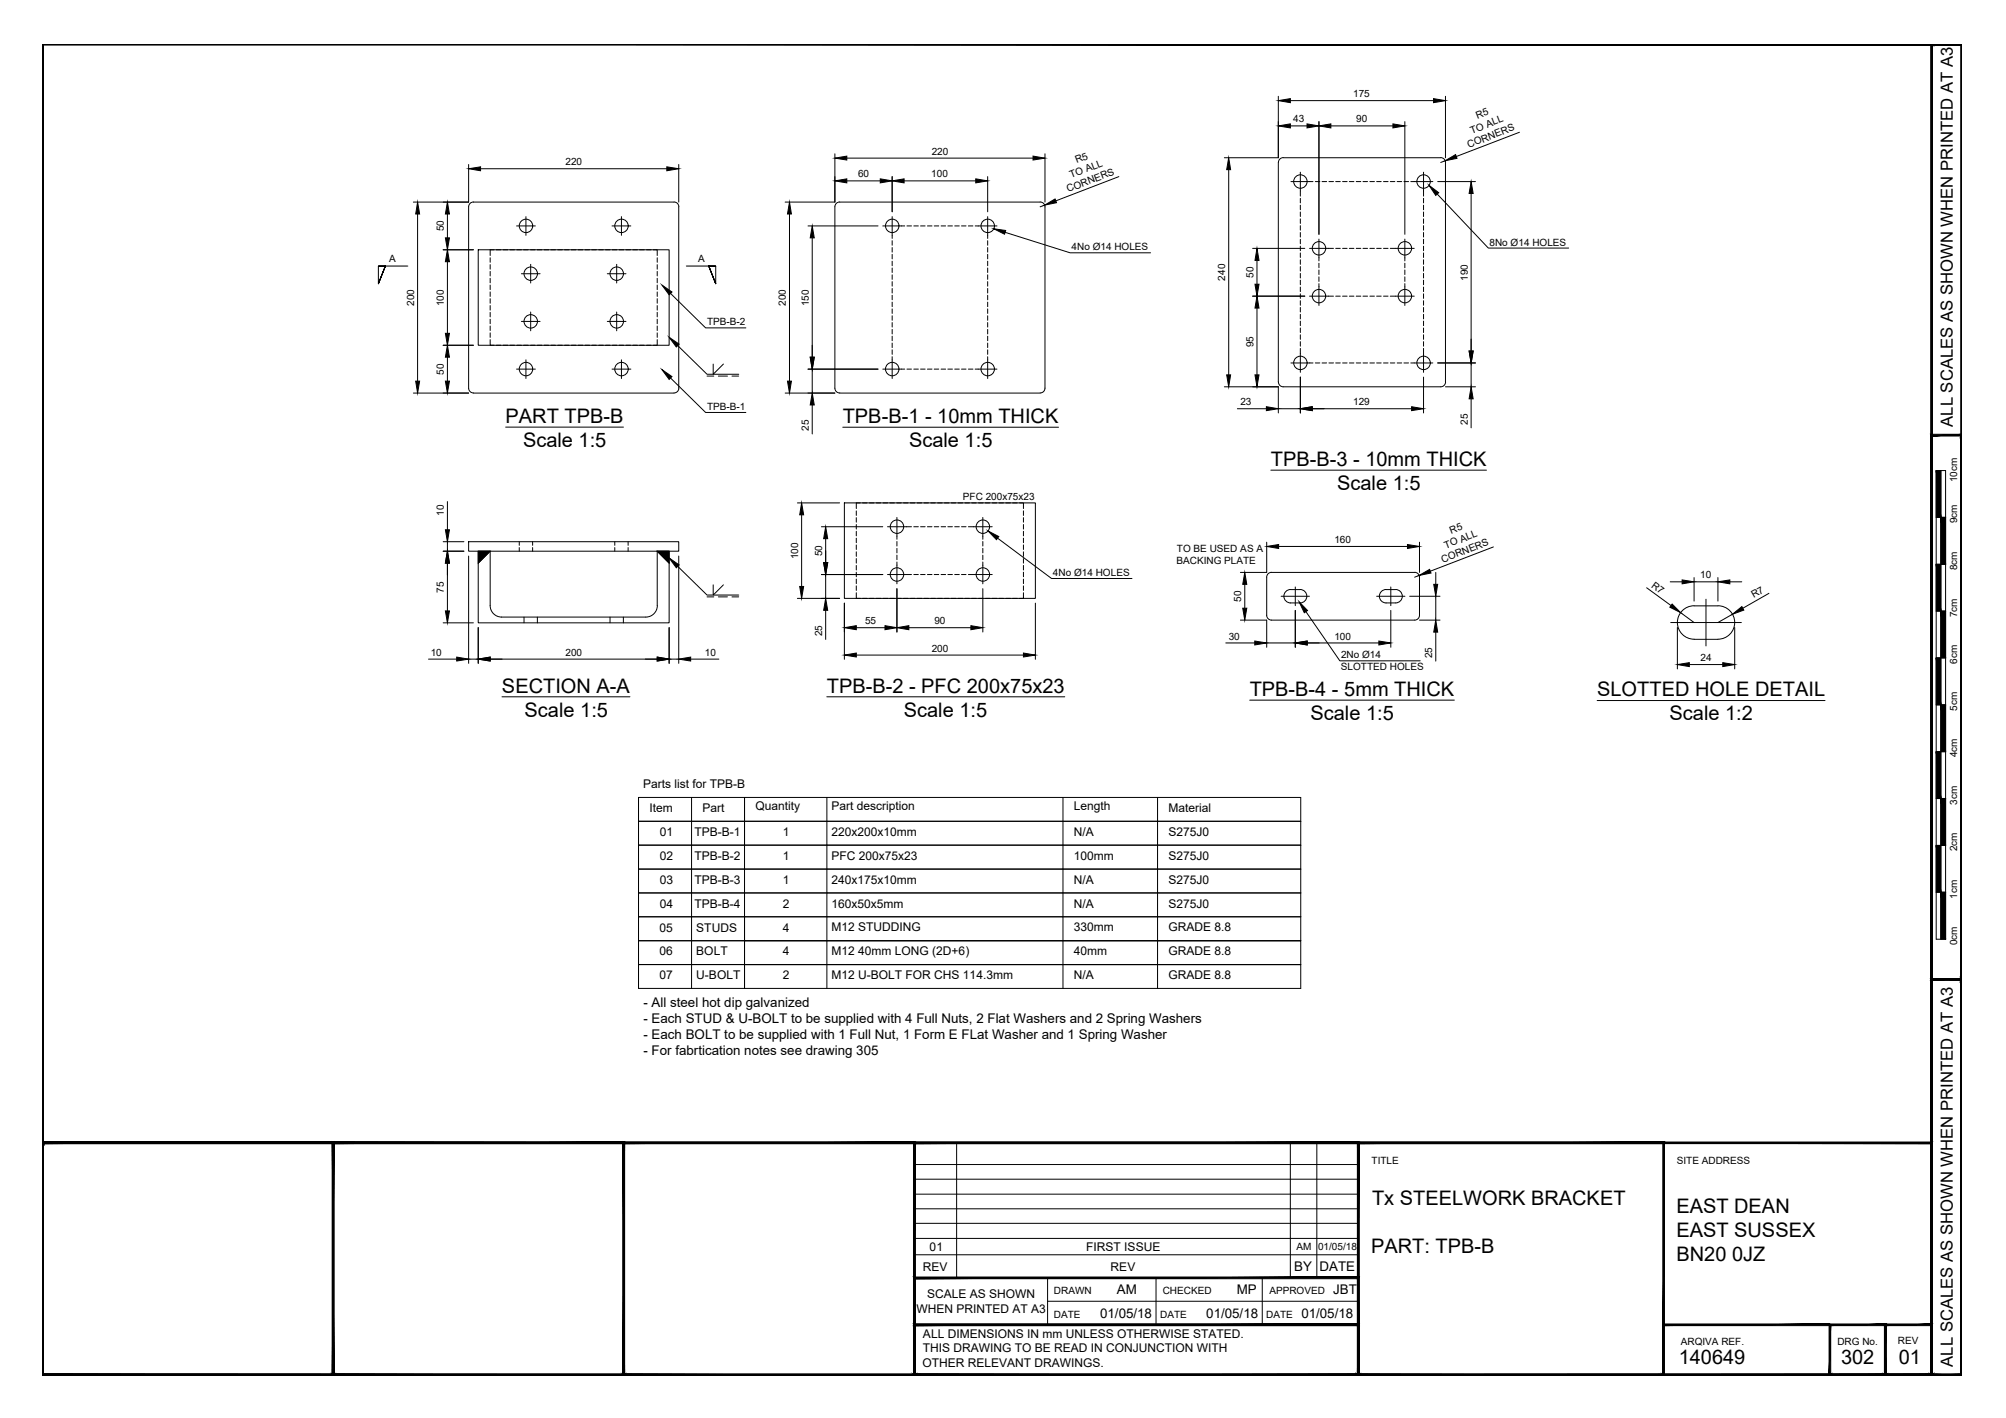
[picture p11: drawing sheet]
<svg xmlns="http://www.w3.org/2000/svg" width="420mm" height="297mm" viewBox="0 0 420 297" stroke-linecap="round" stroke-linejoin="round" font-family="sans-serif">
<!-- layer: PROPOSED OTHER USER 1 -->
<path d="M100.2 115.5h2.5l-2.5 2.5zM137.7 115.5h2.5v2.5z" fill="#000" stroke="#000" stroke-width=".21"/>
<g fill="none" stroke="#000" stroke-width=".21">
<path d="M267.7 34v46M267.8 34a.97 .97 0 0 1 1-1h33a1.01 1.01 0 0 1 1 1v46a.97 .97 0 0 1-1 1h-33a1.01 1.01 0 0 1-1-1M98.5 42.6l.7-.3h42a.97 .97 0 0 1 1 1v38a1.04 1.04 0 0 1-1 1h-42a1.01 1.01 0 0 1-1-1v-38zM100.2 52.3h40v20h-40zM175.9 42.3h42M175.9 42.3a1.01 1.01 0 0 0-1 1v38a1.01 1.01 0 0 0 1 1M217.9 42.3a1.01 1.01 0 0 1 1 1v38a1.01 1.01 0 0 1-1 1M175.9 82.3h42M98.2 113.5h44v2h-44zM102.7 115.5l-2.5 2.5M137.7 115.5h2.5v15h-40v-15h2.5v11.4a2.4 2.4 0 0 0 2.4 2.4M137.7 115.5v11.4a2.4 2.4 0 0 1-2.4 2.4h-30.2"/>
<path d="M137.7 115.5l2.5 2.5M176.9 105.3h40v20h-40zM265.6 120.2l.7-.3h30a1.01 1.01 0 0 1 1 1v8a1.01 1.01 0 0 1-1 1h-30a1.01 1.01 0 0 1-1-1v-8zM270.3 123.5h2M270.3 123.5a1.41 1.41 0 0 0-1.4 1.4 1.41 1.41 0 0 0 1.4 1.4h2a1.41 1.41 0 0 0 1.4-1.4 1.41 1.41 0 0 0-1.4-1.4M290.3 123.5h2M290.3 123.5a1.41 1.41 0 0 0-1.4 1.4 1.41 1.41 0 0 0 1.4 1.4h2a1.41 1.41 0 0 0 1.4-1.4 1.41 1.41 0 0 0-1.4-1.4M354.8 126.9h5M354.8 133.9h5M354.8 126.9a3.5 3.5 0 0 0-3.5 3.5 3.5 3.5 0 0 0 3.5 3.5M359.8 126.9a3.5 3.5 0 0 1 3.5 3.5 3.5 3.5 0 0 1-3.5 3.5"/>
<circle cx="272.4" cy="38" r="1.41"/>
<circle cx="298.2" cy="38" r="1.41"/>
<circle cx="110.2" cy="47.3" r="1.41"/>
<circle cx="111.2" cy="57.3" r="1.41"/>
<circle cx="129.2" cy="57.3" r="1.41"/>
<circle cx="130.2" cy="47.3" r="1.41"/>
<circle cx="186.9" cy="47.3" r="1.41"/>
<circle cx="206.9" cy="47.3" r="1.41"/>
<circle cx="276.3" cy="52" r="1.41"/>
<circle cx="294.3" cy="52" r="1.41"/>
<circle cx="110.2" cy="77.3" r="1.41"/>
<circle cx="111.2" cy="67.3" r="1.41"/>
<circle cx="129.2" cy="67.3" r="1.41"/>
<circle cx="130.2" cy="77.3" r="1.41"/>
<circle cx="186.9" cy="77.3" r="1.41"/>
<circle cx="206.9" cy="77.3" r="1.41"/>
<circle cx="272.4" cy="76" r="1.41"/>
<circle cx="276.3" cy="62" r="1.41"/>
<circle cx="294.3" cy="62" r="1.41"/>
<circle cx="298.2" cy="76" r="1.41"/>
<circle cx="187.9" cy="110.3" r="1.41"/>
<circle cx="205.9" cy="110.3" r="1.41"/>
<circle cx="187.9" cy="120.3" r="1.41"/>
<circle cx="205.9" cy="120.3" r="1.41"/>
</g>
<!-- layer: PROPOSED OTHER USER 1 - HIDDEN -->
<g fill="none" stroke="#000" stroke-width=".21">
<path d="M274.3 38h.7M275.5 38h.9M276.9 38h1M278.3 38h1M279.8 38h.9M281.2 38h1M282.6 38h1M284.1 38h.9M285.5 38h.9M286.9 38h1M288.3 38h1M289.8 38h.9"/>
<path d="M291.2 38h.9M292.6 38h1M294.1 38h.9M295.5 38h.7M102.7 54v.9M102.7 55.4v1M102.7 56.9v.9M102.7 58.3v.9M102.7 59.7v1M103.5 52.3h-.8v1.2M104 52.3h.9M105.4 52.3h.9"/>
<path d="M106.8 52.3h1M108.3 52.3h.9M109.7 52.3h.9M111.1 52.3h1M112.5 52.3h1M114 52.3h.9M115.4 52.3h.9M116.8 52.3h1M118.2 52.3h1M119.7 52.3h.9M121.1 52.3h1M122.5 52.3h1"/>
<path d="M124 52.3h.9M125.4 52.3h1M126.8 52.3h1M128.3 52.3h.9M129.7 52.3h.9M131.1 52.3h1M132.6 52.3h.9M134 52.3h.9M135.4 52.3h1M136.8 52.3h.9v1.2M137.7 54v.9M137.7 55.4v1"/>
<path d="M137.7 56.9v.9M137.7 58.3v.9M137.7 59.7v1M186.9 49.3v.7M186.9 50.4v1M186.9 51.9v.9M186.9 53.3v.9M186.9 54.7v1M186.9 56.1v1M186.9 57.6v.9M186.9 59v.9M188.8 47.3h.7"/>
<path d="M190 47.3h.9M191.4 47.3h.9M192.8 47.3h1M194.3 47.3h.9M195.7 47.3h.9M197.1 47.3h1M198.5 47.3h1M200 47.3h.9M201.4 47.3h.9M202.8 47.3h1M204.2 47.3h.7M206.9 49.3v.7"/>
<path d="M206.9 50.4v1M206.9 51.9v.9M206.9 53.3v.9M206.9 54.7v1M206.9 56.1v1M206.9 57.6v.9M206.9 59v.9M272.4 40v1.1M272.4 41.6v.9M272.4 43v.9M272.4 44.4v1M272.4 45.8v1"/>
<path d="M272.4 47.3v.9M272.4 48.7v1M272.4 50.1v1M272.4 51.6v.9M272.4 53v.9M272.4 54.4v1M272.4 55.8v1M272.4 57.3v.9M272.4 58.7v.9M276.3 54v.7M276.3 55.1v1M276.3 56.6v.9"/>
<path d="M276.3 58v.9M276.3 59.4v.7M278.2 52h1.1M279.8 52h.9M281.2 52h1M282.6 52h1M284.1 52h.9M285.5 52h.9M286.9 52h1M288.3 52h1M289.8 52h.9M291.2 52h1.1"/>
<path d="M294.2 54v.7M294.2 55.1v1M294.2 56.6v.9M294.2 58v.9M294.2 59.4v.7M298.2 40v1.1M298.2 41.6v.9M298.2 43v.9M298.2 44.4v1M298.2 45.8v1M298.2 47.3v.9M298.2 48.7v1"/>
<path d="M298.2 50.1v1M298.2 51.6v.9M298.2 53v.9M298.2 54.4v1M298.2 55.8v1M298.2 57.3v.9M298.2 58.7v.9M102.7 71.1v1.2h.8M102.7 61.2v.9M102.7 62.6v.9M102.7 64v1M102.7 65.4v1"/>
<path d="M102.7 66.9v.9M102.7 68.3v.9M102.7 69.7v1M104 72.3h.9M105.4 72.3h.9M106.8 72.3h1M108.3 72.3h.9M109.7 72.3h.9M111.1 72.3h1M112.5 72.3h1M114 72.3h.9M115.4 72.3h.9"/>
<path d="M116.8 72.3h1M118.2 72.3h1M119.7 72.3h.9M121.1 72.3h1M122.5 72.3h1M124 72.3h.9M125.4 72.3h1M126.8 72.3h1M128.3 72.3h.9M129.7 72.3h.9M131.1 72.3h1M132.6 72.3h.9"/>
<path d="M134 72.3h.9M135.4 72.3h1M137.7 71.1v1.2h-.9M137.7 61.2v.9M137.7 62.6v.9M137.7 64v1M137.7 65.4v1M137.7 66.9v.9M137.7 68.3v.9M137.7 69.7v1M186.9 60.4v1M186.9 61.8v1"/>
<path d="M186.9 63.3v.9M186.9 64.7v1M186.9 66.1v1M186.9 67.6v.9M186.9 69v1M186.9 70.4v1M186.9 71.9v.9M186.9 73.3v.9M186.9 74.7v.7M188.8 77.3h.7M190 77.3h.9M191.4 77.3h.9"/>
<path d="M192.8 77.3h1M194.3 77.3h.9M195.7 77.3h.9M197.1 77.3h1M198.5 77.3h1M200 77.3h.9M201.4 77.3h.9M202.8 77.3h1M204.2 77.3h.7M206.9 60.4v1M206.9 61.8v1M206.9 63.3v.9"/>
<path d="M206.9 64.7v1M206.9 66.1v1M206.9 67.6v.9M206.9 69v1M206.9 70.4v1M206.9 71.9v.9M206.9 73.3v.9M206.9 74.7v.7M272.4 60.1v1M272.4 61.6v.9M272.4 63v.9M272.4 64.4v1"/>
<path d="M272.4 65.8v1M272.4 67.3v.9M272.4 68.7v1M272.4 70.1v1M272.4 71.6v.9M272.4 73v1.1M274.3 76h.7M275.5 76h.9M276.9 76h1M278.2 62h1.1M278.3 76h1M279.8 76h.9"/>
<path d="M279.8 62h.9M281.2 76h1M281.2 62h1M282.6 76h1M282.6 62h1M284.1 76h.9M284.1 62h.9M285.5 76h.9M285.5 62h.9M286.9 76h1M286.9 62h1M288.3 76h1"/>
<path d="M288.3 62h1M289.8 76h.9M289.8 62h.9M291.2 76h.9M291.2 62h1.1M292.6 76h1M294.1 76h.9M295.5 76h.7M298.2 60.1v1M298.2 61.6v.9M298.2 63v.9M298.2 64.4v1"/>
<path d="M298.2 65.8v1M298.2 67.3v.9M298.2 68.7v1M298.2 70.1v1M298.2 71.6v.9M298.2 73v1.1M108.8 113.5v.7M108.8 114.7v.8M111.6 113.5v.7M111.6 114.7v.8M128.8 113.5v.7M128.8 114.7v.8"/>
<path d="M131.6 113.5v.7M131.6 114.7v.8M179.4 107v1M179.4 108.4v1M179.4 109.9v.9M179.4 111.3v.9M179.4 112.7v1M179.4 114.2v.9M179.4 115.6v.9M179.4 117v1M179.4 118.4v1M179.4 119.9v.9"/>
<path d="M180.2 105.3h-.8v1.2M180.7 105.3h.9M182.1 105.3h1M183.5 105.3h1M185 105.3h.9M186.4 105.3h.9M187.8 105.3h1M187.9 112.3v.7M187.9 113.4v1M187.9 114.9v.9M187.9 116.3v.9M187.9 117.7v.7"/>
<path d="M189.2 105.3h1M189.8 110.3h1.1M190.7 105.3h.9M191.4 110.3h.9M192.1 105.3h.9M192.8 110.3h1M193.5 105.3h1M194.3 110.3h.9M195 105.3h.9M195.7 110.3h.9M196.4 105.3h.9M197.1 110.3h1"/>
<path d="M197.8 105.3h1M198.5 110.3h1M199.2 105.3h1M200 110.3h.9M200.7 105.3h.9M201.4 110.3h.9M202.1 105.3h1M202.8 110.3h1.1M203.5 105.3h1M205 105.3h.9M205.9 112.3v.7M205.9 113.4v1"/>
<path d="M205.9 114.9v.9M205.9 116.3v.9M205.9 117.7v.7M206.4 105.3h.9M207.8 105.3h1M209.2 105.3h1M210.7 105.3h.9M212.1 105.3h.9M213.5 105.3h.9v1.2M214.4 107v1M214.4 108.4v1M214.4 109.9v.9"/>
<path d="M214.4 111.3v.9M214.4 112.7v1M214.4 114.2v.9M214.4 115.6v.9M214.4 117v1M214.4 118.4v1M214.4 119.9v.9M109.8 129.3v1.2M112.6 129.3v1.2M127.8 129.3v1.2M130.6 129.3v1.2M179.4 124.2v1.1h.8"/>
<path d="M179.4 121.3v1M179.4 122.7v1M180.7 125.3h.9M182.1 125.3h1M183.5 125.3h1M185 125.3h.9M186.4 125.3h.9M187.8 125.3h1M189.2 125.3h1M189.8 120.4h1.1M190.7 125.3h.9M191.4 120.4h.9"/>
<path d="M192.1 125.3h.9M192.8 120.4h1M193.5 125.3h1M194.3 120.4h.9M195 125.3h.9M195.7 120.4h.9M196.4 125.3h.9M197.1 120.4h1M197.8 125.3h1M198.5 120.4h1M199.2 125.3h1M200 120.4h.9"/>
<path d="M200.7 125.3h.9M201.4 120.4h.9M202.1 125.3h1M202.8 120.4h1.1M203.5 125.3h1M205 125.3h.9M206.4 125.3h.9M207.8 125.3h1M209.2 125.3h1M210.7 125.3h.9M212.1 125.3h.9M214.4 124.2v1.1h-.9"/>
<path d="M214.4 121.3v1M214.4 122.7v1"/>
</g>
<!-- layer: TEXT AND DIMENSIONS -->
<g fill="none" stroke="#000" stroke-width=".21">
<path d="M98.2 34.5v7.8h-11.6M100.7 35.3h39M142.2 34.5v7.8M174.9 32.2v10.1h-10.4M177.4 33.1h39M177.4 37.9h7M186.9 37v7.4M189.4 37.9h15M206.9 37v7.4M218.9 32.2v10.1M234.3 37l-13.2 5.1M257.4 35.5v43"/>
<path d="M267.7 20.2v12.8h-11.3M270.3 26.4h3.5M270.3 21.1h30M270.4 38h3.9M272.4 36.1v3.9M276.3 25.5v23.6M278.8 26.4h12.9M294.2 25.5v23.6M296.2 38h3.9M298.2 36.1v3.9M301.1 38h7.9M302.7 33.7l-.9 .3"/>
<path d="M302.8 20.2v12.8M318.2 27.7l-13.2 5.1M79.3 55.7h1.4l-1.4 3.7 1.4-3.7-1.4 3.7v-3.7h6.1M87.5 44.8v35M92.8 52.3h6.4M93.7 44.8v5M93.7 54.8v15M108.2 47.3h3.9M109.2 57.3h3.9M110.2 45.4v3.9M111.2 55.4v3.9M127.2 57.3h3.9"/>
<path d="M128.2 47.3h3.9M129.2 55.4v3.9M130.2 45.4v3.9M143.7 55.7h6.2v3.7l-1.5-3.7 1.5 3.7-1.5-3.7h1.5M165.4 44.8v35M169.2 47.3h14.7M170.1 49.8v25M184.9 47.3h3.9M186.9 45.4v3.9M204.9 47.3h3.9M206.9 45.4v3.9M210.5 48.7l13.6 4.3h16.9"/>
<path d="M218.8 43l-.9 .3M262.4 52h10.9M263.3 54.5v5M274.3 52h3.9M276.3 50.1v3.9M292.3 52h3.9M294.2 50.1v3.9M301 40.6l10.7 11.4h16.9M308.1 40.5v33M92.8 72.3h6.4M93.7 74.8v5M108.2 77.3h3.9"/>
<path d="M109.2 67.3h3.9M110.2 75.4v3.9M111.2 65.4v3.9M127.2 67.3h3.9M128.2 77.3h3.9M129.2 65.4v3.9M130.2 75.4v3.9M140.4 61.5l7.4 7.2h8.4M140.4 79.2l7.4 7.2h8.4M142 72.4l6.1 6h6.6M148.1 78.8h1.4M149.4 76.3v2.1l2.1-2.1"/>
<path d="M150.5 78.8h1.9M153.3 78.8h1.4M169.2 77.3h14.7M170.1 77.3v5M184.9 77.3h3.9M186.9 75.4v3.9M204.9 77.3h3.9M206.9 75.4v3.9M262.4 62h10.9M263.3 64.5v14M270.4 76h3.9M272.4 74.1v3.9"/>
<path d="M272.4 79v7.5M274.3 62h3.9M276.3 60.1v3.9M292.3 62h3.9M294.2 60.1v3.9M296.2 76h3.9M298.2 74.1v3.9M298.2 79v7.5M301.1 76h7.9M308.1 76v5M86.6 82.3h11.6M105.9 89.5h24.7"/>
<path d="M164.5 82.3h10.4M170.1 84.8v6.1M176.5 89.5h45.2M256.4 81h11.3v5.5M259.2 85.6h6M266.2 98.5h45.1M267.7 85.6h4.7M274.9 85.6h20.8M302.8 81h6.2M308.1 83.5v6.1M92.8 115.5h4.4M92.8 113.5h4.4"/>
<path d="M93.7 105.1v5.9M93.7 113.5v2M93.7 118v10M98.2 116.5v22.5M142 118.6l6.1 6.1h6.6M142.2 116.5v22.5M167 105.3h8.9M167.9 107.8v15.1M172 110.3h12.9M172.9 112.8v5.1M185.9 110.3h3.9M187.9 108.4v3.9"/>
<path d="M187.9 118.4v3.9M203.9 110.3h3.9M205.9 108.4v3.9M205.9 118.4v3.9M208.9 112.7l11.3 8.5h16.9M265.3 113.6v6.3h-5.5M267.8 114.5h27M297.3 113.6v6.3M300.7 119.9v2.5M312.8 114.6l-13.2 5.1M89.8 138.1h5.9M92.8 130.5h6.4"/>
<path d="M98.2 138.1h2M100.2 131.5v7.5M102.7 138.1h35M140.2 138.1h2M140.2 131.5v7.5M144.7 138.1h5.9M148.1 125h1.4M149.4 122.5v2.2l2.1-2.2M150.5 125h1.9M153.3 125h1.4M167 125.3h8.9M172 120.4h12.9"/>
<path d="M172.9 120.4v4.9M172.9 127.8v6.1M176.9 126.3v11.8M179.4 131.5h6M179.4 137.2h35M185.9 120.4h3.9M187.9 123.3v9.1M190.4 131.5h13M203.9 120.4h3.9M205.9 123.3v9.1M216.9 126.3v11.8M256.7 134.7h6.1"/>
<path d="M259.8 129.9h5.5v5.7M260.7 122.4v5M265.3 134.7h6M268.3 124.9h6M271.3 123v3.9M271.3 127.9v7.7M273.5 128.1l7.1 10.3h16.9M273.8 134.7h15M288.3 124.9h6M291.3 123v3.9M291.3 127.9v7.7M295.3 124.9h6.3"/>
<path d="M297.2 120.5l-.9 .4M297.3 129.9h4.3M300.7 124.9v5M300.7 132.4v6.1M344.9 123.1l5.1 3.8M349.8 121.9h2.5M349.9 130.4h14.8M351.3 131.4v8.7M352 128.3l2.8 2.1M353.8 139.2h7M354.8 121v4.9M354.8 121.9h5"/>
<path d="M357.3 125.5v9.8M359.8 121v4.9M362.3 121.9h2.5M362.9 128.7l-3.1 1.7M363.3 131.4v8.7M370.5 124.3l-5.5 3.1M105.1 146h26.8M173.2 146h49.8M261.8 146.7h42.8M334.5 146.7h47.8M133.7 177h138.7h-116.5v5.1h-22.2zM133.7 167v40.1"/>
<path d="M144.9 167v40.1M155.9 177v-10h-22.2v5h22.2v-5h116.5v30.1M155.9 172h116.5h-138.7v5h22.2M173.2 167v40.1M222.6 167v40.1M242.5 167v40.1M133.7 182.1h138.7h-116.5v4.9h-22.2zM133.7 187h138.7h-116.5v5h-22.2zM155.9 197.1h116.5v5M272.4 197.1h-138.7v-5.1h138.7h-116.5v15.1M272.4 197.1h-138.7v5h138.7M155.9 202.1h116.5v5h-138.7v-5h138.7"/>
</g>
<g fill="#000" stroke="#000" stroke-width=".21">
<path d="M98.2 35.3l2.5-.4v.9zM139.7 34.9l2.5 .4-2.5 .5zM174.9 33.1l2.5-.4v.8zM174.9 37.9l2.5-.4v.8zM184.4 37.5l2.5 .4-2.5 .4zM186.9 37.9l2.5-.4v.8zM204.4 37.5l2.5 .4-2.5 .4zM216.4 32.7l2.5 .4-2.5 .4zM257.4 33l.4 2.5h-.9zM267.7 26.4l2.6-.4v.8zM267.7 21.1l2.6-.4v.8zM273.8 26l2.5 .4-2.5 .4z"/>
<path d="M276.3 26.4l2.5-.4v.8zM291.7 26l2.5 .4-2.5 .4zM300.3 20.7l2.5 .4-2.5 .4zM302.7 33.7l2.2-1.3 .3 .8zM87.5 42.3l.4 2.5h-.8zM93.7 52.3l.4 2.5h-.8zM93.7 42.3l.4 2.5h-.8zM93.3 49.8h.8l-.4 2.5zM165.4 42.3l.4 2.5h-.9zM170.1 47.3l.4 2.5h-.8zM208.1 47.9l2.5 .4-.2 .8zM218.8 43l2.2-1.3 .3 .8z"/>
<path d="M262.9 59.5h.8l-.4 2.5zM263.3 52l.4 2.5h-.8zM299.3 38.8l2 1.6-.6 .5zM308.1 38l.5 2.5h-.9zM87.1 79.8h.8l-.4 2.5zM93.3 69.8h.8l-.4 2.5zM93.7 72.3l.4 2.5h-.8zM93.3 79.8h.8l-.4 2.5zM138.6 59.7l2.1 1.5-.5 .6zM138.6 77.4l2.1 1.5-.5 .6zM140.2 70.7l2 1.4-.5 .6zM164.9 79.8h.9l-.4 2.5z"/>
<path d="M169.7 74.8h.8l-.4 2.5zM256.9 78.5h.9l-.4 2.5zM262.9 78.5h.8l-.4 2.5zM263.3 62l.4 2.5h-.8zM307.7 73.5h.9l-.5 2.5zM170.1 82.3l.4 2.5h-.8zM265.2 85.2l2.5 .4-2.5 .4zM272.4 85.6l2.5-.4v.8zM295.7 85.2l2.5 .4-2.5 .4zM308.1 81l.5 2.5h-.9zM93.7 115.5l.4 2.5h-.8zM93.3 111h.8l-.4 2.5z"/>
<path d="M140.2 116.9l2 1.4-.5 .6zM167.9 105.3l.4 2.5h-.8zM172.5 117.9h.9l-.5 2.5zM172.9 110.3l.5 2.5h-.9zM207 111.2l2.2 1.2-.5 .7zM265.3 114.5l2.5-.4v.8zM294.8 114.1l2.5 .4-2.5 .4zM297.2 120.5l2.2-1.2 .3 .7zM93.3 128h.8l-.4 2.5zM95.7 137.6l2.5 .5-2.5 .4zM100.2 138.1l2.5-.5v.9zM137.7 137.6l2.5 .5-2.5 .4z"/>
<path d="M142.2 138.1l2.5-.5v.9zM167.5 122.9h.8l-.4 2.4zM172.9 125.3l.5 2.5h-.9zM176.9 131.5l2.5-.4v.8zM176.9 137.2l2.5-.4v.8zM185.4 131.1l2.5 .4-2.5 .4zM187.9 131.5l2.5-.4v.8zM203.4 131.1l2.5 .4-2.5 .4zM214.4 136.8l2.5 .4-2.5 .4zM260.7 119.9l.4 2.5h-.8zM260.3 127.4h.8l-.4 2.5zM262.8 134.3l2.5 .4-2.5 .4z"/>
<path d="M272.1 126.1l1.8 1.8-.7 .5zM271.3 134.7l2.5-.4v.8zM288.8 134.3l2.5 .4-2.5 .4zM300.3 122.4h.8l-.4 2.5zM300.7 129.9l.4 2.5h-.8zM350.2 126.5l1.8 1.8-2.3-1.1zM352.3 121.5l2.5 .4-2.5 .4zM351.3 139.2l2.5-.4v.8zM360.8 138.8l2.5 .4-2.5 .4zM359.8 121.9l2.5-.4v.8zM362.9 128.7l1.9-1.6 .4 .7z"/>
</g>
<!-- layer: 0 -->
<g fill="none" stroke="#000" stroke-width=".21">
<path d="M405.5 98.6h2v98.1h-2zM406.5 98.6v98.1M405.5 118.2h2M405.5 108.4h2M405.5 137.8h2M405.5 128h2M405.5 157.5h2M405.5 147.7h2M405.5 177.1h2M405.5 167.3h2M405.5 186.9h2M200.4 239.4v28.3"/>
<path d="M270.3 239.4v28.3M275.8 239.4v28.3M191.5 250.1h93M191.5 247h93M191.5 243.9h93M191.5 256.3h93M191.5 253.2h93M191.5 259.4h93M191.5 262.8h93M219.4 267.7v9.8M219.4 272.6h65.1M242.1 267.7v9.8"/>
<path d="M264.4 267.7v9.8"/>
</g>
<g fill="#000" stroke="#000" stroke-width=".21">
<path d="M8.9 9.3l.2 .1h401.6zM8.9 9.3h402l-.2 .1z"/>
<path d="M404.4 9.3l.3 .1zM404.4 9.3l.3 .1-.3 278.6zM404.7 9.4l-.3 278.6 .3-.1zM404.4 288l.3-.1z"/>
<path d="M404.6 9.3l.1 .1h6zM404.6 9.3h6.3l-.2 .1z"/>
<path d="M410.7 9.4v278.5l.2-278.6zM410.9 9.3v278.7l-.2-.1z"/>
<path d="M410.7 9.4v278.5l.2-278.6zM410.9 9.3v278.7l-.2-.1z"/>
<path d="M404.4 91l.3 .3 6.2-.3zM404.7 91.3l6.2-.3-.2 .3zM410.9 91l-.2 .3z"/>
<path d="M404.4 91l.3 114v-113.7zM404.4 91l.3 114-.3 .3z"/>
<path d="M405.5 98.6l1 9.8v-9.8zM405.5 98.6l1 9.8h-1z"/>
<path d="M410.9 91.1l-.2 .2 .2 113.9zM410.7 91.3l.2 113.9-.2-.2zM410.7 205l.2 .3zM404.7 205h6l.2 .3zM404.7 205l-.3 .3h6.5z"/>
<path d="M405.5 118.2l1 9.8v-9.8zM405.5 118.2l1 9.8h-1z"/>
<path d="M406.5 108.4l1 9.8v-9.8zM406.5 108.4l1 9.8h-1z"/>
<path d="M405.5 137.8l1 9.8v-9.8zM405.5 137.8l1 9.8h-1z"/>
<path d="M406.5 128l1 9.8v-9.8zM406.5 128l1 9.8h-1z"/>
<path d="M405.5 157.5l1 9.8v-9.8zM405.5 157.5l1 9.8h-1z"/>
<path d="M406.5 147.6l1 9.9v-9.9zM406.5 147.6l1 9.9h-1z"/>
<path d="M405.5 177.1l1 9.8v-9.8zM405.5 177.1l1 9.8h-1z"/>
<path d="M406.5 167.3l1 9.8v-9.8zM406.5 167.3l1 9.8h-1z"/>
<path d="M406.5 186.9l1 9.8v-9.8zM406.5 186.9l1 9.8h-1z"/>
<path d="M404.4 205l.3 .3 6.2-.3zM404.7 205.3l6.2-.3-.2 .3zM410.9 205l-.2 .3z"/>
<path d="M410.9 205.1l-.2 .2 .2 82.7zM410.7 205.3l.2 82.7-.2-.1zM410.7 287.9l.2 .1z"/>
<path d="M8.9 239.2l.2 .4zM8.9 239.2l395.5 .4h-395.3zM8.9 239.2l395.5 .4 .3-.4z"/>
<path d="M9.1 239.6h60.5l.3-.4zM8.9 239.2h61l-60.8 .4zM8.9 239.2l.2 .4z"/>
<path d="M69.9 239.6h60.6l.3-.4zM69.6 239.2h61.2l-60.9 .4zM69.6 239.2l.3 48.7v-48.3zM69.6 239.2l.3 48.7-.3 .1zM69.6 288l.3-.1z"/>
<path d="M130.8 239.6h60.5l.4-.4zM130.5 239.2h61.2l-60.9 .4zM130.5 239.2l.3 48.7v-48.3zM130.5 239.2l.3 48.7-.3 .1zM130.5 288l.3-.1z"/>
<path d="M191.7 239.6h92.6l.4-.4zM191.3 239.2h93.4l-93 .4zM191.3 239.2l.4 48.7v-48.3zM191.3 239.2l.4 48.7-.4 .1zM191.3 288l.4-.1z"/>
<path d="M284.7 239.6h63.6l.3-.4zM284.3 239.2h64.3l-63.9 .4zM284.3 239.2l.4 48.7v-48.3zM284.3 239.2l.4 48.7-.4 .1zM284.3 288l.4-.1z"/>
<path d="M404.7 239.2l-.3 .4 .3 48.4zM404.4 239.6l.3 48.4-.3-.1zM404.4 287.9l.3 .1z"/>
<path d="M191.3 277.3l.4 .4 93-.4zM191.7 277.7l93-.4-.4 .4zM284.7 277.3l-.4 .4 .4 10.3zM284.3 277.7l.4 10.3-.4-.1zM284.3 287.9l.4 .1z"/>
<path d="M191.3 277.7h93.4l-.4-.4zM191.3 277.7l.4-.4h92.6zM191.3 267.5v10.2l.4-.4zM191.3 267.5l.4 .4v9.4zM191.3 267.5l.4 .4 93-.4zM191.7 267.9l93-.4-.4 .4zM284.7 267.5l-.4 .4 .4 9.8zM284.3 267.9l.4 9.8-.4-.4z"/>
<path d="M383.1 277.3l.3 .4 11.7-.4zM383.4 277.7l11.7-.4-.4 .4zM394.7 277.7l.4 10.3v-10.7zM394.7 277.7l.4 10.3-.4-.1zM394.7 287.9l.4 .1z"/>
<path d="M348.5 277.7h34.8v-.4zM348.5 277.3h34.8l-34.8 .4z"/>
<path d="M394.7 277.3l.4 .4 9.6-.4zM395.1 277.7l9.6-.4-.3 .4zM404.7 277.3l-.3 .4 .3 10.3zM404.4 277.7l.3 10.3-.3-.1zM404.4 287.9l.3 .1z"/>
<path d="M9.1 9.4l-.2 278.6 .2-.1zM8.9 9.3l.2 .1-.2 278.6z"/>
<path d="M9.1 239.6l-.2 48.4 .2-.1zM8.9 239.4l.2 .2-.2 48.4z"/>
<path d="M9.1 287.9l60.7 .1-.2-.1zM9.1 287.9l60.7 .1h-60.9z"/>
<path d="M69.6 287.9l.3 .1zM69.9 239.2v48.8l-.3-.1zM69.9 239.2l-.3 .4v48.3z"/>
<path d="M69.9 287.9l60.7 .1-.1-.1zM69.9 287.9l60.7 .1h-60.8z"/>
<path d="M130.5 287.9l.3 .1zM130.8 239.2v48.8l-.3-.1zM130.8 239.2l-.3 .4v48.3z"/>
<path d="M130.8 287.9l60.7 .1-.2-.1zM130.8 287.9l60.7 .1h-60.9z"/>
<path d="M191.3 287.9l.4 .1zM191.7 239.2v48.8l-.4-.1zM191.3 239.6v48.3l.4-48.7z"/>
<path d="M191.7 287.9l92.8 .1-.2-.1zM191.7 287.9l92.8 .1h-93z"/>
<path d="M284.3 287.9l.4 .1zM284.7 239.2v48.8l-.4-.1zM284.7 239.2l-.4 .4v48.3z"/>
<path d="M191.5 288h93l-.2-.1zM191.5 288l.2-.1h92.6zM191.3 288l.4-.1zM191.7 277.7v10.2l-.4 .1zM191.3 277.3v10.7l.4-10.3z"/>
<path d="M284.7 287.9l63.8 .1-.2-.1zM284.7 287.9l63.8 .1h-64z"/>
<path d="M348.3 287.9l.3 .1zM348.6 239.2v48.8l-.3-.1zM348.6 239.2l-.3 .4v48.3z"/>
<path d="M383.3 288h11.6l-.2-.1zM383.4 287.9h11.3l-11.4 .1zM383.1 288l.3-.1zM383.4 277.7v10.2l-.3 .1zM383.1 277.3v10.7l.3-10.3z"/>
<path d="M8.9 288h395.7l-.2-.1zM8.9 288l.2-.1h395.3zM8.9 239.4v48.6l.2-.1zM8.9 239.4l.2 .2v48.3z"/>
<path d="M394.9 288h9.7l-.2-.1zM394.9 288l.2-.1h9.3zM394.7 288l.4-.1zM395.1 277.7v10.2l-.4 .1zM394.7 277.3v10.7l.4-10.3z"/>
<path d="M9.1 287.9l401.8 .1-.2-.1zM9.1 287.9l401.8 .1h-402z"/>
<path d="M404.7 287.9l6.2 .1-.2-.1zM404.7 287.9l6.2 .1h-6.3z"/>
<path d="M404.6 288h6.3l-.2-.1zM404.7 287.9h6l-6.1 .1zM404.4 288l.3-.1zM404.7 205.3v82.6l-.3 .1zM404.4 205v83l.3-82.7z"/>
</g>
<g font-size="4.2">
<text x="105.9" y="88.6">PART TPB-B</text>
<text x="176.5" y="88.6">TPB-B-1 - 10mm THICK</text>
<text x="109.5" y="93.6">Scale 1:5</text>
<text x="190.4" y="93.7">Scale 1:5</text>
<text x="266.2" y="97.6">TPB-B-3 - 10mm THICK</text>
<text x="280.1" y="102.7">Scale 1:5</text>
<text x="105.1" y="145.1">SECTION A-A</text>
<text x="173.2" y="145.1">TPB-B-2 - PFC 200x75x23</text>
<text x="261.8" y="145.8">TPB-B-4 - 5mm THICK</text>
<text x="334.5" y="145.9">SLOTTED HOLE DETAIL</text>
<text x="109.9" y="150.1">Scale 1:5</text>
<text x="189.3" y="150.1">Scale 1:5</text>
<text x="274.5" y="150.8">Scale 1:5</text>
<text x="349.7" y="150.9">Scale 1:2</text>
<text x="287.4" y="252.5">Tx STEELWORK BRACKET</text>
<text x="351.1" y="254">EAST DEAN</text>
<text x="287.2" y="262.4">PART: TPB-B</text>
<text x="351.1" y="259.1">EAST SUSSEX</text>
<text x="351.1" y="264.1">BN20 0JZ</text>
<text x="351.6" y="285.7">140649</text>
<text x="385.6" y="285.7">302</text>
<text x="397.7" y="285.7">01</text>
</g>
<g font-size="3.5">
<text x="409" y="89.4" transform="rotate(-90 409 89.4)">ALL SCALES AS SHOWN WHEN PRINTED AT A3</text>
<text x="409" y="286.3" transform="rotate(-90 409 286.3)">ALL SCALES AS SHOWN WHEN PRINTED AT A3</text>
</g>
<g font-size="2.8">
<text x="134.8" y="210.9">- All steel hot dip galvanized</text>
<text x="134.8" y="214.3">- Each STUD &amp; U-BOLT to be supplied with 4 Full Nuts, 2 Flat Washers and 2 Spring Washers</text>
<text x="134.8" y="217.7">- Each BOLT to be supplied with 1 Full Nut, 1 Form E FLat Washer and 1 Spring Washer</text>
<text x="134.8" y="221">- For fabrtication notes see drawing 305</text>
<text x="271.1" y="266.3">BY</text>
<text x="276.4" y="266.3">DATE</text>
<text x="233.9" y="271.1">AM</text>
<text x="259" y="271.1">MP</text>
<text x="279.3" y="271.1">JBT</text>
<text x="230.4" y="276">01/05/18</text>
<text x="252.7" y="276">01/05/18</text>
<text x="272.6" y="276">01/05/18</text>
</g>
<g font-size="2.5">
<text x="134.7" y="165.1">Parts list for TPB-B</text>
<text x="136" y="170.1">Item</text>
<text x="147.1" y="170.1">Part</text>
<text x="158.2" y="169.6">Quantity</text>
<text x="174.2" y="169.6">Part description</text>
<text x="224.9" y="169.6">Length</text>
<text x="244.8" y="170.1">Material</text>
<text x="138.2" y="175.1">01</text>
<text x="145.5" y="175.1">TPB-B-1</text>
<text x="163.9" y="175.1">1</text>
<text x="174.2" y="175.1">220x200x10mm</text>
<text x="224.9" y="175.1">N/A</text>
<text x="244.8" y="175.1">S275J0</text>
<text x="138.2" y="180.1">02</text>
<text x="138.2" y="185.1">03</text>
<text x="145.5" y="180.1">TPB-B-2</text>
<text x="145.5" y="185.1">TPB-B-3</text>
<text x="163.9" y="180.1">1</text>
<text x="163.9" y="185.1">1</text>
<text x="174.2" y="180.1">PFC 200x75x23</text>
<text x="174.2" y="185.1">240x175x10mm</text>
<text x="224.9" y="180.1">100mm</text>
<text x="224.9" y="185.1">N/A</text>
<text x="244.8" y="180.1">S275J0</text>
<text x="244.8" y="185.1">S275J0</text>
<text x="138.2" y="190.1">04</text>
<text x="145.5" y="190.1">TPB-B-4</text>
<text x="163.9" y="190.1">2</text>
<text x="174.2" y="190.1">160x50x5mm</text>
<text x="224.9" y="190.1">N/A</text>
<text x="244.8" y="190.1">S275J0</text>
<text x="138.1" y="195.1">05</text>
<text x="145.8" y="195.1">STUDS</text>
<text x="163.9" y="195.1">4</text>
<text x="174.2" y="195">M12 STUDDING</text>
<text x="224.9" y="195.1">330mm</text>
<text x="244.8" y="195.1">GRADE 8.8</text>
<text x="138.1" y="200.1">06</text>
<text x="145.8" y="200.1">BOLT</text>
<text x="163.9" y="200.1">4</text>
<text x="174.2" y="200">M12 40mm LONG (2D+6)</text>
<text x="224.9" y="200.1">40mm</text>
<text x="244.8" y="200.1">GRADE 8.8</text>
<text x="138.1" y="205.1">07</text>
<text x="145.8" y="205.1">U-BOLT</text>
<text x="163.9" y="205.1">2</text>
<text x="174.2" y="205">M12 U-BOLT FOR CHS 114.3mm</text>
<text x="224.9" y="205.1">N/A</text>
<text x="244.8" y="205.1">GRADE 8.8</text>
<text x="194.7" y="262">01</text>
<text x="227.5" y="262">FIRST ISSUE</text>
<text x="193.3" y="266.2">REV</text>
<text x="232.6" y="266.2">REV</text>
<text x="192" y="275">WHEN PRINTED AT A3</text>
<text x="194.2" y="272">SCALE AS SHOWN</text>
<text x="193.3" y="280.3">ALL DIMENSIONS IN mm UNLESS OTHERWISE STATED.</text>
<text x="193.2" y="286.3">OTHER RELEVANT DRAWINGS.</text>
<text x="193.3" y="283.3">THIS DRAWING TO BE READ IN CONJUNCTION WITH</text>
</g>
<g font-size="2.1">
<text x="283.4" y="20.3">175</text>
<text x="270.9" y="25.7">43</text>
<text x="284.1" y="25.7">90</text>
<text x="308.3" y="28" transform="rotate(-21 308.3 28)">TO ALL</text>
<text x="309.4" y="24.9" transform="rotate(-21 309.4 24.9)">R5</text>
<text x="118.4" y="34.6">220</text>
<text x="195.1" y="32.4">220</text>
<text x="225.5" y="34.2" transform="rotate(-21 225.5 34.2)">R5</text>
<text x="307.6" y="31" transform="rotate(-21 307.6 31)">CORNERS</text>
<text x="179.7" y="37.2">60</text>
<text x="195.1" y="37.2">100</text>
<text x="223.8" y="40.3" transform="rotate(-21 223.8 40.3)">CORNERS</text>
<text x="224.4" y="37.3" transform="rotate(-21 224.4 37.3)">TO ALL</text>
<text x="93" y="48.5" transform="rotate(-90 93 48.5)">50</text>
<text x="224.4" y="52.5">4No Ø14 HOLES</text>
<text x="312" y="51.5">8No Ø14 HOLES</text>
<text x="81.5" y="54.8">A</text>
<text x="146.2" y="54.8">A</text>
<text x="256.6" y="58.8" transform="rotate(-90 256.6 58.8)">240</text>
<text x="262.5" y="58.2" transform="rotate(-90 262.5 58.2)">50</text>
<text x="307.4" y="58.8" transform="rotate(-90 307.4 58.8)">190</text>
<text x="86.7" y="64.1" transform="rotate(-90 86.7 64.1)">200</text>
<text x="93" y="64.1" transform="rotate(-90 93 64.1)">100</text>
<text x="164.6" y="64.1" transform="rotate(-90 164.6 64.1)">200</text>
<text x="169.4" y="64.1" transform="rotate(-90 169.4 64.1)">150</text>
<text x="148.1" y="68.1">TPB-B-2</text>
<text x="262.5" y="72.7" transform="rotate(-90 262.5 72.7)">95</text>
<text x="93" y="78.5" transform="rotate(-90 93 78.5)">50</text>
<text x="148.1" y="85.8">TPB-B-1</text>
<text x="259.8" y="84.9">23</text>
<text x="283.4" y="84.9">129</text>
<text x="307.4" y="89" transform="rotate(-90 307.4 89)">25</text>
<text x="169.4" y="90.3" transform="rotate(-90 169.4 90.3)">25</text>
<text x="409.9" y="101" transform="rotate(-90 409.9 101)">10cm</text>
<text x="93" y="108" transform="rotate(-90 93 108)">10</text>
<text x="201.7" y="104.8">PFC 200x75x23</text>
<text x="279.5" y="113.7">160</text>
<text x="304" y="111.8" transform="rotate(-21 304 111.8)">R5</text>
<text x="409.9" y="109.6" transform="rotate(-90 409.9 109.6)">9cm</text>
<text x="167.2" y="117.2" transform="rotate(-90 167.2 117.2)">100</text>
<text x="172.2" y="116.5" transform="rotate(-90 172.2 116.5)">50</text>
<text x="246.4" y="118.1">BACKING PLATE</text>
<text x="246.5" y="115.5">TO BE USED AS A</text>
<text x="302.2" y="117.9" transform="rotate(-21 302.2 117.9)">CORNERS</text>
<text x="302.8" y="114.9" transform="rotate(-21 302.8 114.9)">TO ALL</text>
<text x="409.9" y="119.5" transform="rotate(-90 409.9 119.5)">8cm</text>
<text x="93" y="124.1" transform="rotate(-90 93 124.1)">75</text>
<text x="220.5" y="120.6">4No Ø14 HOLES</text>
<text x="345.7" y="122.9" transform="rotate(36 345.7 122.9)">R7</text>
<text x="356.1" y="121.2">10</text>
<text x="367.3" y="125.3" transform="rotate(-30 367.3 125.3)">R7</text>
<text x="181.2" y="130.8">55</text>
<text x="195.7" y="130.8">90</text>
<text x="260" y="126.1" transform="rotate(-90 260 126.1)">50</text>
<text x="409.9" y="129.3" transform="rotate(-90 409.9 129.3)">7cm</text>
<text x="90.2" y="137.3">10</text>
<text x="118.4" y="137.3">200</text>
<text x="147.6" y="137.3">10</text>
<text x="172.2" y="133.3" transform="rotate(-90 172.2 133.3)">25</text>
<text x="195.1" y="136.5">200</text>
<text x="257.4" y="134">30</text>
<text x="279.5" y="134">100</text>
<text x="280.9" y="137.9">2No Ø14</text>
<text x="300" y="137.9" transform="rotate(-90 300 137.9)">25</text>
<text x="280.9" y="140.4">SLOTTED HOLES</text>
<text x="356.2" y="138.5">24</text>
<text x="409.9" y="139.1" transform="rotate(-90 409.9 139.1)">6cm</text>
<text x="409.9" y="148.9" transform="rotate(-90 409.9 148.9)">5cm</text>
<text x="409.9" y="158.6" transform="rotate(-90 409.9 158.6)">4cm</text>
<text x="409.9" y="168.6" transform="rotate(-90 409.9 168.6)">3cm</text>
<text x="409.9" y="178.3" transform="rotate(-90 409.9 178.3)">2cm</text>
<text x="409.9" y="188.3" transform="rotate(-90 409.9 188.3)">1cm</text>
<text x="409.9" y="198" transform="rotate(-90 409.9 198)">0cm</text>
<text x="287.3" y="243.9">TITLE</text>
<text x="351.2" y="243.9">SITE ADDRESS</text>
<text x="271.5" y="261.9">AM</text>
<text x="276.1" y="261.9">01/05/18</text>
<text x="220.8" y="271.1">DRAWN</text>
<text x="243.5" y="271.1">CHECKED</text>
<text x="265.9" y="271.1">APPROVED</text>
<text x="220.8" y="276">DATE</text>
<text x="243" y="276">DATE</text>
<text x="265.2" y="276">DATE</text>
<text x="352.1" y="281.6">ARQIVA REF.</text>
<text x="384.8" y="281.6">DRG No.</text>
<text x="397.5" y="281.6">REV</text>
</g>
</svg>
